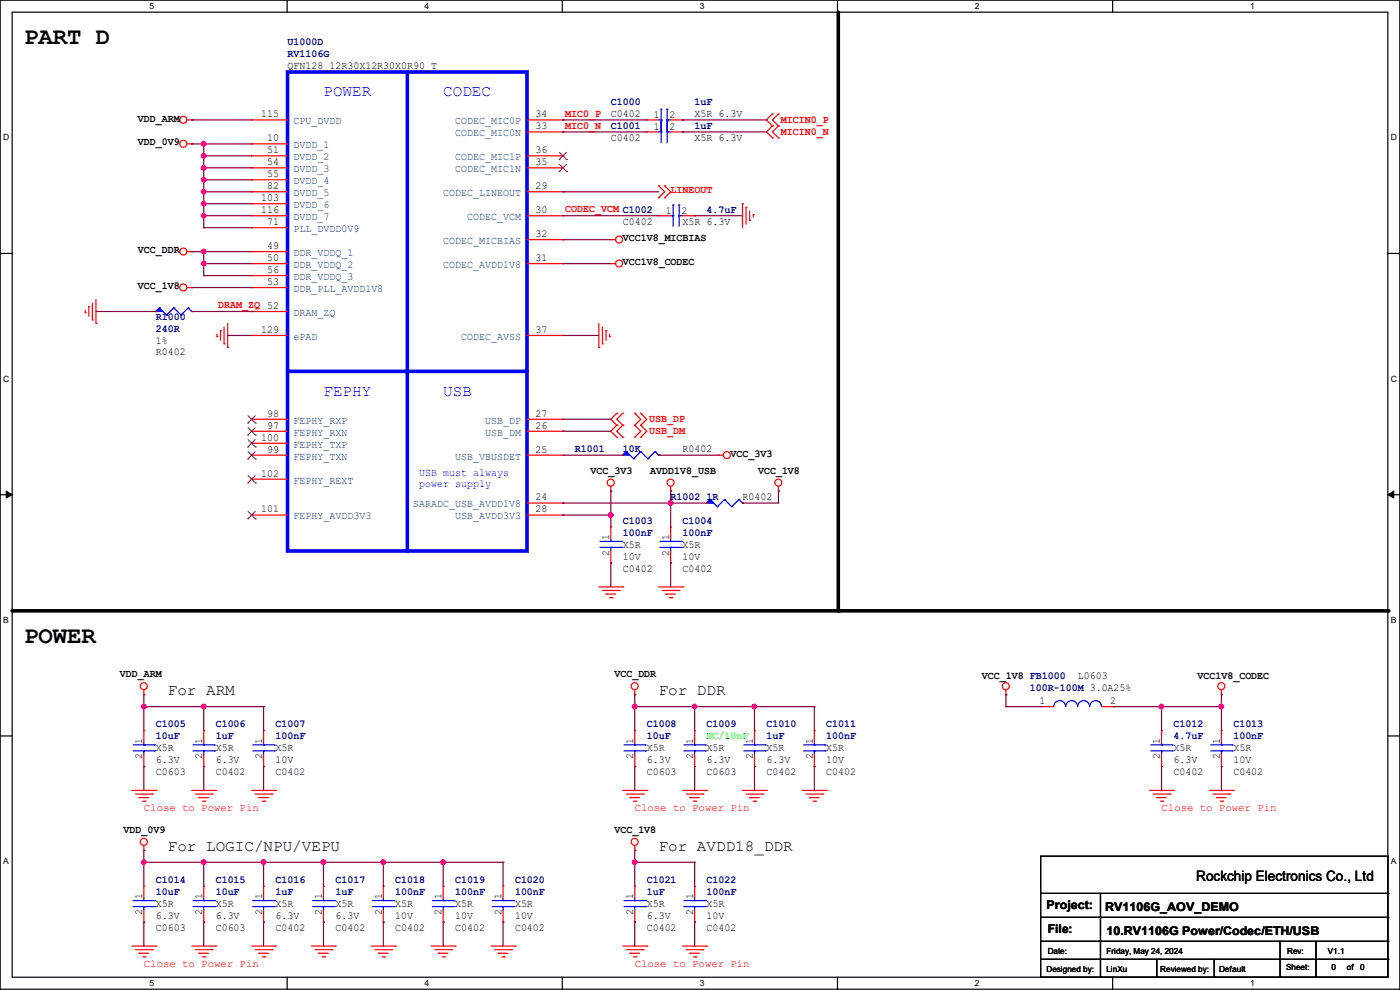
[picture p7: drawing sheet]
<svg xmlns="http://www.w3.org/2000/svg" width="297mm" height="210mm" viewBox="0 0 297 210" stroke-linecap="round" stroke-linejoin="round" font-family="sans-serif">
<path d="M0 0h297v209.8h-297zM2.6 2.6h291.8v204.7h-291.8z" fill="none" stroke="#000" stroke-width=".25"/>
<g fill="#fff">
<path d="M31.7 .3h1v2h-1z"/>
<path d="M31.7 207.6h1v1.9h-1z"/>
</g>
<path d="M60.9 0v2.6M60.9 207.3v2.5" fill="none" stroke="#000" stroke-width=".25"/>
<g fill="#fff">
<path d="M90.1 .3h1v2h-1z"/>
<path d="M90.1 207.6h1v1.9h-1z"/>
</g>
<path d="M119.3 0v2.6M119.3 207.3v2.5" fill="none" stroke="#000" stroke-width=".25"/>
<g fill="#fff">
<path d="M148.5 .3h.9v2h-.9z"/>
<path d="M148.5 207.6h.9v1.9h-.9z"/>
</g>
<path d="M177.7 0v2.6M177.7 207.3v2.5" fill="none" stroke="#000" stroke-width=".25"/>
<g fill="#fff">
<path d="M206.8 .3h1v2h-1z"/>
<path d="M206.8 207.6h1v1.9h-1z"/>
</g>
<path d="M236.1 0v2.6M236.1 207.3v2.5" fill="none" stroke="#000" stroke-width=".25"/>
<g fill="#fff">
<path d="M265.2 .3h1v2h-1z"/>
<path d="M265.2 207.6h1v1.9h-1z"/>
<path d="M.7 28.2h1.2v1.9h-1.2z"/>
<path d="M295.1 28.2h1.2v1.9h-1.2z"/>
<path d="M.7 79.3h1.2v2h-1.2z"/>
<path d="M295.1 79.3h1.2v2h-1.2z"/>
</g>
<path d="M0 53.8h2.6M294.4 53.8h2.6" fill="none" stroke="#000" stroke-width=".25"/>
<g fill="#fff">
<path d="M.7 130.5h1.2v2h-1.2z"/>
<path d="M295.1 130.5h1.1v2h-1.1z"/>
</g>
<path d="M0 104.9h2.6M294.4 104.9h2.6" fill="none" stroke="#000" stroke-width=".25"/>
<path d="M1.3 104.2l1.3 .7-1.3 .8zM294.4 104.9l1.3-.7v1.5z" fill="#000" stroke="#000" stroke-width=".21"/>
<g fill="#fff">
<path d="M.7 181.7h1.2v2h-1.2z"/>
<path d="M295.1 181.7h1.1v2h-1.1z"/>
</g>
<g fill="none" stroke="#000" stroke-width=".25">
<path d="M0 156.1h2.6M294.4 156.1h2.6M220.8 181.7h73.6v25.6h-73.6zM220.8 189.5h73.6M220.8 194.6h73.6M220.8 199.7h73.6M233.5 189.5v17.8M271.6 199.7v7.6M279.2 199.7v7.6M294.4 189.5h.1M294.4 194.6h.1M294.4 199.7h.1"/>
<path d="M220.8 203.5h73.6M233.5 207.3h.1M245.4 207.3h.1M245.4 203.5v3.8M257.6 207.3h.1M257.6 203.5v3.8M271.6 207.3h.1M279.2 207.3h.1M294.4 203.5h.1"/>
</g>
<path d="M177.8 2.6v127M2.6 129.6h291.8" fill="none" stroke="#000" stroke-width=".76"/>
<g fill="#000">
<circle cx="177.8" cy="129.6" r=".38"/>
<circle cx="294.4" cy="129.6" r=".38"/>
</g>
<g fill="none" stroke="#f00" stroke-width=".25">
<path d="M39.7 25.4h1M39.7 30.5h1M40.7 25.4h.1M40.7 30.5h.1M137.2 28h.1M137.2 28h2.5M139.7 39.4h.1M139.7 39.4l1.3 1.3-1.3 1.3M141 39.4h.1M141 39.4l1.3 1.3-1.3 1.3M142.3 28h2.5M144.8 28h.1"/>
<path d="M163.9 24.2h.1M163.9 26.7h.1M163.9 29.3h.1M163.9 24.2l-1.3 1.2 1.3 1.3M163.9 26.7l-1.3 1.3 1.3 1.3M165.1 26.7h.1M165.1 24.2h.1M165.1 29.3h.1M165.1 24.2l-1.2 1.2 1.2 1.3M165.1 26.7l-1.2 1.3 1.2 1.3M39.7 53.4h1M40.7 53.4h.1"/>
<path d="M129.6 55.9h.1M129.6 50.8h.1M129.6 55.9h1M129.6 50.8h1M139.7 42h.1M139.7 45.8h.1M139.7 45.8h2.6M141 42h.1M144.8 45.8h2.6M147.4 45.8h.1M157.5 43.2h.1M157.5 43.2v5.1"/>
<path d="M158.3 44h.1M158.3 44v3.5M159 46.8h.1M159 44.7v2.1M159.8 45.5h.1M159.8 45.5v.5M18.1 66.3h.1M18.1 65.8v.5M18.8 65.1h.1M18.8 65.1v2M19.6 67.9h.1M19.6 64.3v3.6"/>
<path d="M20.4 68.6h.1M20.4 63.5v5.1M39.7 61h1M40.7 61h.1M46 71.4h.1M46 70.9v.5M46.8 70.1h.1M46.8 70.1v2.1M47.5 72.9h.1M47.5 69.4v3.5M48.3 73.7h.1M48.3 68.6v5.1"/>
<path d="M127 73.7h.1M127 68.6v5.1M127.8 72.9h.1M127.8 69.4v3.5M128.6 70.1h.1M128.6 70.1v2.1M129.3 71.4h.1M129.3 70.9v.5M130.9 87.7h.1M130.9 90.2h.1M130.9 92.8h.1M130.9 87.7l-1.3 1.2 1.3 1.3"/>
<path d="M130.9 90.2l-1.3 1.3 1.3 1.3M132.1 90.2h.1M132.1 87.7h.1M132.1 92.8h.1M132.1 96.6h.1M132.1 87.7l-1.2 1.2 1.2 1.3M132.1 90.2l-1.2 1.3 1.2 1.3M134.7 90.2h.1M134.7 87.7h.1M134.7 92.8h.1M134.7 87.7l1.2 1.2-1.2 1.3M134.7 90.2l1.2 1.3-1.2 1.3"/>
<path d="M135.9 90.2h.1M135.9 87.7h.1M135.9 92.8h.1M135.9 87.7l1.3 1.2-1.3 1.3M135.9 90.2l1.3 1.3-1.3 1.3M139.7 96.6h.1M152.4 96.6h.1M152.4 96.6h1.1M129.6 104.2h.1M129.6 111.8h.1M129.6 119.4h.1M129.6 103.2v1"/>
<path d="M129.6 111.8v2.5M129.6 116.9v2.5M142.3 104.2h.1M142.3 111.8h.1M142.3 119.4h.1M142.3 103.2v1M142.3 111.8v2.5M142.3 116.9v2.5M149.9 106.7h.1M157.5 106.7h.1M165.1 104.2h.1M165.1 103.2v1"/>
<path d="M127 124.5h5.1M127.8 125.3h3.6M128.6 126h.1M128.6 126h2M129.3 126.8h.5M129.8 126.8h.1M131.4 125.3h.1M132.1 124.5h.1M139.7 124.5h5.1M140.5 125.3h3.6M141.3 126h.1M141.3 126h2"/>
<path d="M142 126.8h.5M142.5 126.8h.1M144.1 125.3h.1M144.8 124.5h.1M30.5 147.4h.1M30.5 155h.1M30.5 146.3v1.1M30.5 155v2.5M43.2 155h.1M43.2 155v2.5M55.9 155h.1M55.9 155v2.5"/>
<path d="M134.7 147.4h.1M134.7 155h.1M134.7 146.3v1.1M134.7 155v2.5M147.4 155h.1M147.4 155v2.5M160.1 155h.1M160.1 155v2.5M172.8 155h.1M172.8 155v2.5M213.4 147.4h.1M213.4 146.3v1.1"/>
<path d="M221 149.9h.1M221 149.9h2.6M233.7 149.9h2.6M236.3 149.9h.1M246.4 155h.1M246.4 155v2.5M259.1 147.4h.1M259.1 146.3v1.1M28 167.7h5.1M28.7 168.4h3.6M29.5 169.2h.1M29.5 169.2h2"/>
<path d="M30.3 170h.5M30.5 162.6h.1M30.5 160.1v2.5M30.5 179.4v1M30.8 170h.1M32.3 168.4h.1M33.1 167.7h.1M40.7 167.7h5.1M41.4 168.4h3.6M42.2 169.2h.1M42.2 169.2h2M43 170h.5"/>
<path d="M43.2 162.6h.1M43.2 160.1v2.5M43.5 170h.1M45 168.4h.1M45.8 167.7h.1M53.4 167.7h5.1M54.1 168.4h3.6M54.9 169.2h.1M54.9 169.2h2M55.7 170h.5M55.9 162.6h.1M55.9 160.1v2.5"/>
<path d="M56.2 170h.1M57.7 168.4h.1M58.5 167.7h.1M132.1 167.7h5.1M132.9 168.4h3.5M133.6 169.2h.1M133.6 169.2h2.1M134.4 170h.5M134.7 162.6h.1M134.7 160.1v2.5M134.7 179.4v1M134.9 170h.1"/>
<path d="M136.4 168.4h.1M137.2 167.7h.1M144.8 167.7h5.1M145.6 168.4h3.5M146.3 169.2h.1M146.3 169.2h2.1M147.1 170h.5M147.4 162.6h.1M147.4 160.1v2.5M147.6 170h.1M149.1 168.4h.1M149.9 167.7h.1"/>
<path d="M157.5 167.7h5.1M158.3 168.4h3.5M159 169.2h.1M159 169.2h2.1M159.8 170h.5M160.1 162.6h.1M160.1 160.1v2.5M160.3 170h.1M161.8 168.4h.1M162.6 167.7h.1M170.2 167.7h5.1M171 168.4h3.5"/>
<path d="M171.7 169.2h.1M171.7 169.2h2.1M172.5 170h.5M172.8 162.6h.1M172.8 160.1v2.5M173 170h.1M174.5 168.4h.1M175.3 167.7h.1M243.9 167.7h5.1M244.6 168.4h3.6M245.4 169.2h.1M245.4 169.2h2"/>
<path d="M246.2 170h.5M246.4 162.6h.1M246.4 160.1v2.5M246.7 170h.1M248.2 168.4h.1M249 167.7h.1M256.6 167.7h5.1M257.3 168.4h3.6M258.1 169.2h.1M258.1 169.2h2M258.9 170h.5M259.4 170h.1"/>
<path d="M260.9 168.4h.1M261.7 167.7h.1M30.5 180.4h.1M30.5 188h.1M30.5 195.6h.1M30.5 188v2.5M30.5 193.1v2.5M43.2 188h.1M43.2 195.6h.1M43.2 188v2.5M43.2 193.1v2.5M55.9 188h.1"/>
<path d="M55.9 195.6h.1M55.9 188v2.5M55.9 193.1v2.5M68.6 188h.1M68.6 195.6h.1M68.6 188v2.5M68.6 193.1v2.5M81.3 188h.1M81.3 195.6h.1M81.3 188v2.5M81.3 193.1v2.5M94 188h.1"/>
<path d="M94 195.6h.1M94 188v2.5M94 193.1v2.5M106.7 188h.1M106.7 195.6h.1M106.7 188v2.5M106.7 193.1v2.5M134.7 180.4h.1M134.7 188h.1M134.7 195.6h.1M134.7 188v2.5M134.7 193.1v2.5"/>
<path d="M147.4 188h.1M147.4 195.6h.1M147.4 188v2.5M147.4 193.1v2.5M28 200.7h5.1M28.7 201.5h3.6M29.5 202.2h.1M29.5 202.2h2M30.3 203h.5M30.8 203h.1M32.3 201.5h.1M33.1 200.7h.1"/>
<path d="M40.7 200.7h5.1M41.4 201.5h3.6M42.2 202.2h.1M42.2 202.2h2M43 203h.5M43.5 203h.1M45 201.5h.1M45.8 200.7h.1M53.4 200.7h5.1M54.1 201.5h3.6M54.9 202.2h.1M54.9 202.2h2"/>
<path d="M55.7 203h.5M56.2 203h.1M57.7 201.5h.1M58.5 200.7h.1M66.1 200.7h5.1M66.8 201.5h3.6M67.6 202.2h.1M67.6 202.2h2M68.4 203h.5M68.9 203h.1M70.4 201.5h.1M71.2 200.7h.1"/>
<path d="M78.8 200.7h5.1M79.5 201.5h3.6M80.3 202.2h.1M80.3 202.2h2M81.1 203h.5M81.6 203h.1M83.1 201.5h.1M83.9 200.7h.1M91.5 200.7h5.1M92.2 201.5h3.6M93 202.2h.1M93 202.2h2"/>
<path d="M93.8 203h.5M94.3 203h.1M95.8 201.5h.1M96.6 200.7h.1M104.2 200.7h5.1M104.9 201.5h3.6M105.7 202.2h.1M105.7 202.2h2M106.5 203h.5M107 203h.1M108.5 201.5h.1M109.3 200.7h.1"/>
<path d="M132.1 200.7h5.1M132.9 201.5h3.5M133.6 202.2h.1M133.6 202.2h2.1M134.4 203h.5M134.9 203h.1M136.4 201.5h.1M137.2 200.7h.1M144.8 200.7h5.1M145.6 201.5h3.5M146.3 202.2h.1M146.3 202.2h2.1"/>
<path d="M147.1 203h.5M147.6 203h.1M149.1 201.5h.1M149.9 200.7h.1"/>
<circle cx="38.9" cy="25.4" r=".74"/>
<circle cx="38.9" cy="30.5" r=".74"/>
<circle cx="38.9" cy="53.4" r=".74"/>
<circle cx="131.3" cy="50.8" r=".74"/>
<circle cx="131.3" cy="55.9" r=".74"/>
<circle cx="38.9" cy="61" r=".74"/>
<circle cx="154.2" cy="96.5" r=".74"/>
<circle cx="129.6" cy="102.4" r=".74"/>
<circle cx="142.3" cy="102.4" r=".74"/>
<circle cx="165.1" cy="102.4" r=".74"/>
<circle cx="30.5" cy="145.6" r=".74"/>
<circle cx="134.6" cy="145.6" r=".74"/>
<circle cx="213.4" cy="145.6" r=".74"/>
<circle cx="259.1" cy="145.6" r=".74"/>
<circle cx="30.5" cy="178.6" r=".74"/>
<circle cx="134.6" cy="178.6" r=".74"/>
</g>
<g fill="none" stroke="#00f" stroke-width=".25">
<path d="M139.7 28h.6M140.3 28h.1M140.3 25.7h.1M140.3 25.7v4.6M141.5 25.7h.1M141.5 28h.1M141.5 28h.8M141.5 25.7v4.6M142.3 45.8h.5M142.8 45.8h.1M142.8 43.5h.1M142.8 43.5v4.5"/>
<path d="M144.1 43.5h.1M144.1 45.8h.1M144.1 45.8h.7M144.1 43.5v4.5M132.9 95.8h.1M132.9 95.8l-.8 .8M132.9 95.8l1.5 1.5M134.4 97.3h.1M135.9 95.8h.1M135.9 95.8l-1.5 1.5M135.9 95.8l1.6 1.5M137.5 97.3h.1"/>
<path d="M139 95.8h.1M139 95.8l-1.5 1.5M139 95.8l.7 .8M139.7 96.6h.1M127.3 116.1h4.6M127.3 114.9h4.6M129.6 114.9h.1M129.6 116.1h.1M129.6 114.3v.6M129.6 116.1v.8M131.9 116.1h.1M131.9 114.9h.1"/>
<path d="M140 116.1h4.6M140 114.9h4.6M142.3 114.9h.1M142.3 116.1h.1M142.3 114.3v.6M142.3 116.1v.8M144.6 116.1h.1M144.6 114.9h.1M150.7 106h.1M150.7 106l-.8 .7M150.7 106l1.5 1.5M152.2 107.5h.1"/>
<path d="M153.7 106h.1M153.7 106l-1.5 1.5M153.7 106l1.5 1.5M155.2 107.5h.1M156.8 106h.1M156.8 106l-1.6 1.5M156.8 106l.7 .7M157.5 106.7h.1M28.2 159.3h4.6M28.2 158h4.6M30.5 158h.1M30.5 159.3h.1"/>
<path d="M30.5 157.5v.5M30.5 159.3v.8M32.8 159.3h.1M32.8 158h.1M40.9 159.3h4.6M40.9 158h4.6M43.2 158h.1M43.2 159.3h.1M43.2 157.5v.5M43.2 159.3v.8M45.5 159.3h.1M45.5 158h.1"/>
<path d="M53.6 159.3h4.6M53.6 158h4.6M55.9 158h.1M55.9 159.3h.1M55.9 157.5v.5M55.9 159.3v.8M58.2 159.3h.1M58.2 158h.1M132.4 159.3h4.5M132.4 158h4.5M134.7 158h.1M134.7 159.3h.1"/>
<path d="M134.7 157.5v.5M134.7 159.3v.8M136.9 159.3h.1M136.9 158h.1M145.1 159.3h4.5M145.1 158h4.5M147.4 158h.1M147.4 159.3h.1M147.4 157.5v.5M147.4 159.3v.8M149.6 159.3h.1M149.6 158h.1"/>
<path d="M157.8 159.3h4.5M157.8 158h4.5M160.1 158h.1M160.1 159.3h.1M160.1 157.5v.5M160.1 159.3v.8M162.3 159.3h.1M162.3 158h.1M170.5 159.3h4.5M170.5 158h4.5M172.8 158h.1M172.8 159.3h.1"/>
<path d="M172.8 157.5v.5M172.8 159.3v.8M175 159.3h.1M175 158h.1M226.1 149.9a1.25 1.25 0 0 0-1.3-1.3 1.25 1.25 0 0 0-1.2 1.3M228.6 149.9a1.25 1.25 0 0 0-1.2-1.3 1.25 1.25 0 0 0-1.3 1.3M231.1 149.9a1.25 1.25 0 0 0-1.2-1.3 1.25 1.25 0 0 0-1.3 1.3M233.7 149.9a1.25 1.25 0 0 0-1.3-1.3 1.25 1.25 0 0 0-1.2 1.3M244.1 159.3h4.6M244.1 158h4.6M246.4 158h.1M246.4 159.3h.1"/>
<path d="M246.4 157.5v.5M246.4 159.3v.8M248.7 159.3h.1M248.7 158h.1M28.2 192.3h4.6M28.2 191.1h4.6M30.5 191.1h.1M30.5 192.3h.1M30.5 190.5v.6M30.5 192.3v.8M32.8 192.3h.1M32.8 191.1h.1"/>
<path d="M40.9 192.3h4.6M40.9 191.1h4.6M43.2 191.1h.1M43.2 192.3h.1M43.2 190.5v.6M43.2 192.3v.8M45.5 192.3h.1M45.5 191.1h.1M53.6 192.3h4.6M53.6 191.1h4.6M55.9 191.1h.1M55.9 192.3h.1"/>
<path d="M55.9 190.5v.6M55.9 192.3v.8M58.2 192.3h.1M58.2 191.1h.1M66.3 192.3h4.6M66.3 191.1h4.6M68.6 191.1h.1M68.6 192.3h.1M68.6 190.5v.6M68.6 192.3v.8M70.9 192.3h.1M70.9 191.1h.1"/>
<path d="M79 192.3h4.6M79 191.1h4.6M81.3 191.1h.1M81.3 192.3h.1M81.3 190.5v.6M81.3 192.3v.8M83.6 192.3h.1M83.6 191.1h.1M91.7 192.3h4.6M91.7 191.1h4.6M94 191.1h.1M94 192.3h.1"/>
<path d="M94 190.5v.6M94 192.3v.8M96.3 192.3h.1M96.3 191.1h.1M104.4 192.3h4.6M104.4 191.1h4.6M106.7 191.1h.1M106.7 192.3h.1M106.7 190.5v.6M106.7 192.3v.8M109 192.3h.1M109 191.1h.1"/>
<path d="M132.4 192.3h4.5M132.4 191.1h4.5M134.7 191.1h.1M134.7 192.3h.1M134.7 190.5v.6M134.7 192.3v.8M136.9 192.3h.1M136.9 191.1h.1M145.1 192.3h4.5M145.1 191.1h4.5M147.4 191.1h.1M147.4 192.3h.1"/>
<path d="M147.4 190.5v.6M147.4 192.3v.8M149.6 192.3h.1M149.6 191.1h.1"/>
</g>
<g fill="#00f" stroke="#00f" stroke-width=".25">
<path d="M149.9 106.7l.8-.7 .7 .7z"/>
<path d="M132.9 95.8l.7 .8h-1.5z"/>
</g>
<path d="M61 15.3h50.8v101.6h-50.8zM86.4 15.3v101.6" fill="none" stroke="#00f" stroke-width=".76"/>
<circle cx="86.4" cy="116.9" r=".38" fill="#00f"/>
<path d="M61 78.8h50.8" fill="none" stroke="#00f" stroke-width=".76"/>
<circle cx="61" cy="78.8" r=".38" fill="#00f"/>
<g fill="none" stroke="#f00" stroke-width=".25">
<path d="M53.4 30.5h.1M53.4 33.1h.1M53.4 35.6h.1M53.4 38.1h.1M53.4 25.4h.1M53.4 25.4h7.6M53.4 35.6h7.6M53.4 33.1h7.6M53.4 30.5h7.6M53.4 38.1h7.6M111.8 28h7.6M111.8 25.4h7.6"/>
<path d="M111.8 35.6h7.6M111.8 33.1h7.6M119.4 28h.1M119.4 25.4h.1M119.4 35.6h.1M119.4 33.1h.1M137.2 25.4h.1M137.2 25.4h2.5M142.3 25.4h2.5M144.8 25.4h.1M53.4 40.7h.1M53.4 43.2h.1"/>
<path d="M53.4 45.8h.1M53.4 53.4h.1M53.4 55.9h.1M53.4 48.3h.1M53.4 58.5h.1M53.4 40.7h7.6M53.4 55.9h7.6M53.4 45.8h7.6M53.4 43.2h7.6M53.4 53.4h7.6M53.4 48.3h7.6M53.4 58.5h7.6"/>
<path d="M111.8 40.7h7.6M111.8 55.9h7.6M111.8 45.8h7.6M111.8 50.8h7.6M119.4 40.7h.1M119.4 55.9h.1M119.4 45.8h.1M119.4 50.8h.1M33.1 66.1h.1M40.7 66.1h.1M53.4 66.1h.1M53.4 71.2h.1"/>
<path d="M53.4 61h.1M53.4 71.2h7.6M53.4 66.1h7.6M53.4 61h7.6M111.8 71.2h7.6M119.4 71.2h.1M53.4 91.5h.1M53.4 88.9h.1M53.4 96.6h.1M53.4 94h.1M53.4 88.9h7.6M53.4 91.5h7.6"/>
<path d="M53.4 96.6h7.6M53.4 94h7.6M111.8 88.9h7.6M111.8 91.5h7.6M111.8 96.6h7.6M119.4 88.9h.1M119.4 91.5h.1M119.4 96.6h.1M53.4 109.3h.1M53.4 101.6h.1M53.4 109.3h7.6M53.4 101.6h7.6"/>
<path d="M111.8 106.7h7.6M111.8 109.3h7.6M119.4 106.7h.1M119.4 109.3h.1M259.1 155h.1M259.1 155v2.5M259.1 162.6h.1M259.1 160.1v2.5"/>
</g>
<g fill="none" stroke="#804000" stroke-width=".21">
<path d="M118.6 36.4h.1M118.6 33.9h.1M118.7 34.8l1.5 1.6M118.7 32.3l1.5 1.6M120.2 34.8l-1.6 1.6M120.2 32.3l-1.6 1.6M120.2 36.4h.1M120.2 33.9h.1M52.6 92.3h.1M52.6 89.7h.1M52.6 97.4h.1M52.6 94.8h.1"/>
<path d="M52.6 90.7l1.6 1.6M52.6 88.2l1.6 1.5M52.6 95.8l1.6 1.6M52.6 93.3l1.6 1.5M54.1 90.7l-1.5 1.6M54.1 88.2l-1.5 1.5M54.1 95.8l-1.5 1.6M54.1 93.3l-1.5 1.5M54.2 92.3h.1M54.2 89.7h.1M54.2 97.4h.1M54.2 94.8h.1"/>
<path d="M52.6 110.1h.1M52.6 102.4h.1M52.6 108.5l1.6 1.6M52.6 100.9l1.6 1.5M54.1 100.9l-1.5 1.5M54.1 108.5l-1.5 1.6M54.2 110.1h.1M54.2 102.4h.1"/>
</g>
<g fill="none" stroke="#00f" stroke-width=".25">
<path d="M139.7 25.4h.6M140.3 25.4h.1M140.3 23.2h.1M140.3 23.2v4.5M141.5 23.2h.1M141.5 25.4h.1M141.5 25.4h.8M141.5 23.2v4.5M33.8 65.3h.1M33.8 65.3l-.7 .8M33.8 65.3l1.5 1.5M35.3 66.8h.1"/>
<path d="M36.9 65.3h.1M36.9 65.3l-1.6 1.5M36.9 65.3l1.5 1.5M38.4 66.8h.1M39.9 65.3h.1M39.9 65.3l-1.5 1.5M39.9 65.3l.8 .8M40.7 66.1h.1M256.8 159.3h4.6M256.8 158h4.6M259.1 158h.1M259.1 159.3h.1"/>
<path d="M259.1 157.5v.5M259.1 159.3v.8M261.4 159.3h.1M261.4 158h.1"/>
</g>
<path d="M33.1 66.1l.7-.8 .8 .8z" fill="#00f" stroke="#00f" stroke-width=".25"/>
<g fill="none" stroke="#800040" stroke-width=".25">
<path d="M40.7 25.4h.1M40.7 30.5h.1M40.7 30.5h12.7M40.7 25.4h12.7M43.2 38.1h.1M43.2 33.1h.1M43.2 30.5h.1M43.2 35.6h.1M43.2 38.1h10.2M43.2 33.1h10.2M43.2 35.6h10.2M43.2 30.5v17.8"/>
<path d="M119.4 28h.1M119.4 25.4h.1M119.4 25.4h17.8M119.4 28h17.8M144.8 25.4h.1M144.8 28h.1M144.8 25.4h17.8M144.8 28h17.8M40.7 53.4h.1M40.7 53.4h12.7M43.2 40.7h.1M43.2 43.2h.1"/>
<path d="M43.2 45.8h.1M43.2 53.4h.1M43.2 55.9h.1M43.2 48.3h.1M43.2 58.5h.1M43.2 53.4v5.1M43.2 40.7h10.2M43.2 43.2h10.2M43.2 45.8h10.2M43.2 55.9h10.2M43.2 48.3h10.2M43.2 58.5h10.2"/>
<path d="M119.4 40.7h.1M119.4 55.9h.1M119.4 45.8h.1M119.4 50.8h.1M119.4 40.7h20.3M119.4 45.8h20.3M119.4 55.9h10.2M119.4 50.8h10.2M147.4 45.8h.1M147.4 45.8h10.1M20.4 66.1h12.7M33.1 66.1h.1"/>
<path d="M40.7 61h12.7M40.7 66.1h12.7M48.3 71.2h.1M48.3 71.2h5.1M53.4 61h.1M53.4 66.1h.1M119.4 71.2h.1M119.4 71.2h7.6M119.4 91.5h.1M119.4 88.9h.1M119.4 91.5h10.2M119.4 88.9h10.2"/>
<path d="M119.4 96.6h12.7M132.1 96.6h.1M139.7 96.6h.1M139.7 96.6h12.7M119.4 109.3h.1M119.4 106.7h.1M119.4 109.3h10.2M119.4 106.7h30.5M129.6 119.4h.1M129.6 104.2h.1M129.6 109.3h.1M129.6 104.2v7.6"/>
<path d="M129.6 119.4v5.1M142.3 119.4h.1M142.3 106.7h.1M142.3 104.2h.1M142.3 104.2v7.6M142.3 119.4v5.1M157.5 106.7h.1M165.1 104.2h.1M165.1 104.2v2.5h-7.6M30.5 149.9h.1M30.5 147.4h.1M30.5 149.9h25.4"/>
<path d="M30.5 147.4v7.6M43.2 149.9h.1M43.2 149.9v5.1M55.9 149.9h.1M55.9 149.9v5.1M134.7 149.9h.1M134.7 147.4h.1M134.7 149.9h38.1M134.7 147.4v7.6M147.4 149.9h.1M147.4 149.9v5.1M160.1 149.9h.1"/>
<path d="M160.1 149.9v5.1M172.8 149.9h.1M172.8 149.9v5.1M213.4 149.9h.1M213.4 147.4h.1M213.4 149.9h7.6M213.4 147.4v2.5M236.3 149.9h.1M236.3 149.9h22.8M246.4 149.9h.1M246.4 149.9v5.1M259.1 147.4h.1"/>
<path d="M259.1 149.9h.1M259.1 147.4v7.6M30.5 162.6h.1M30.5 162.6v5.1M43.2 162.6h.1M43.2 162.6v5.1M55.9 162.6h.1M55.9 162.6v5.1M134.7 162.6h.1M134.7 162.6v5.1M147.4 162.6h.1M147.4 162.6v5.1"/>
<path d="M160.1 162.6h.1M160.1 162.6v5.1M172.8 162.6h.1M172.8 162.6v5.1M246.4 162.6h.1M246.4 162.6v5.1M259.1 162.6h.1M259.1 162.6v5.1M30.5 182.9h.1M30.5 195.6h.1M30.5 180.4h.1M30.5 180.4v7.6"/>
<path d="M30.5 195.6v5.1M30.5 182.9h76.2M43.2 182.9h.1M43.2 195.6h.1M43.2 182.9v5.1M43.2 195.6v5.1M55.9 182.9h.1M55.9 195.6h.1M55.9 182.9v5.1M55.9 195.6v5.1M68.6 182.9h.1M68.6 195.6h.1"/>
<path d="M68.6 182.9v5.1M68.6 195.6v5.1M81.3 182.9h.1M81.3 195.6h.1M81.3 182.9v5.1M81.3 195.6v5.1M94 182.9h.1M94 195.6h.1M94 182.9v5.1M94 195.6v5.1M106.7 182.9h.1M106.7 195.6h.1"/>
<path d="M106.7 182.9v5.1M106.7 195.6v5.1M134.7 182.9h.1M134.7 195.6h.1M134.7 180.4h.1M134.7 182.9h12.7M134.7 180.4v7.6M134.7 195.6v5.1M147.4 182.9h.1M147.4 195.6h.1M147.4 182.9v5.1M147.4 195.6v5.1"/>
</g>
<g fill="#f0f" stroke="#f0f" stroke-width=".25">
<circle cx="43.2" cy="35.6" r=".49"/>
<circle cx="43.2" cy="33" r=".49"/>
<circle cx="43.2" cy="30.5" r=".49"/>
<circle cx="43.2" cy="40.7" r=".49"/>
<circle cx="43.2" cy="38.1" r=".49"/>
<circle cx="43.2" cy="43.2" r=".49"/>
<circle cx="259.1" cy="149.9" r=".49"/>
<circle cx="246.4" cy="149.9" r=".49"/>
<circle cx="55.9" cy="182.9" r=".49"/>
<circle cx="43.2" cy="149.9" r=".49"/>
<circle cx="30.5" cy="149.9" r=".49"/>
<circle cx="43.2" cy="182.9" r=".49"/>
<circle cx="30.5" cy="182.9" r=".49"/>
<circle cx="81.3" cy="182.9" r=".49"/>
<circle cx="68.6" cy="182.9" r=".49"/>
<circle cx="160" cy="149.9" r=".49"/>
<circle cx="147.3" cy="149.9" r=".49"/>
<circle cx="134.6" cy="149.9" r=".49"/>
<circle cx="94" cy="182.9" r=".49"/>
<circle cx="43.2" cy="45.7" r=".49"/>
<circle cx="43.2" cy="55.9" r=".49"/>
<circle cx="43.2" cy="53.4" r=".49"/>
<circle cx="134.6" cy="182.9" r=".49"/>
<circle cx="129.6" cy="109.2" r=".49"/>
<circle cx="142.3" cy="106.7" r=".49"/>
</g>
<g font-size="5.1">
<text x="5.1" y="9.4">PART D</text>
<text x="5.1" y="136.4">POWER</text>
</g>
<g font-size="3.3" fill="#00f">
<text x="68.6" y="20.4">POWER</text>
<text x="94" y="20.4">CODEC</text>
<text x="68.6" y="83.9">FEPHY</text>
<text x="94" y="83.9">USB</text>
</g>
<g font-size="3.3">
<text x="35.6" y="147.4">For ARM</text>
<text x="139.7" y="147.4">For DDR</text>
<text x="35.6" y="180.5">For LOGIC/NPU/VEPU</text>
<text x="139.7" y="180.5">For AVDD18_DDR</text>
</g>
<text font-size="3" x="253.8" y="186.9">Rockchip Electronics Co., Ltd</text>
<g font-size="2.5">
<text x="222" y="192.9">Project:</text>
<text x="222.3" y="198">File:</text>
<text x="234.5" y="193.2">RV1106G_AOV_DEMO</text>
<text x="234.7" y="198.2">10.RV1106G Power/Codec/ETH/USB</text>
</g>
<g font-size="2.3" fill="#000080">
<text x="61" y="9.5">U1000D</text>
<text x="61" y="12.1">RV1106G</text>
<text x="129.6" y="22.2">C1000</text>
<text x="147.4" y="22.2">1uF</text>
<text x="129.6" y="27.3">C1001</text>
<text x="147.4" y="27.3">1uF</text>
<text x="149.9" y="45.1">4.7uF</text>
<text x="33.1" y="67.9">R1000</text>
<text x="33.1" y="70.5">240R</text>
<text x="122" y="95.9">R1001</text>
<text x="132.1" y="95.9">10K</text>
<text x="142.3" y="106">R1002 1R</text>
<text x="132.1" y="111.1">C1003</text>
<text x="132.1" y="113.7">100nF</text>
<text x="144.8" y="111.1">C1004</text>
<text x="144.8" y="113.7">100nF</text>
<text x="218.5" y="146.7">100R-100M 3.0A25%</text>
<text x="33.1" y="154.3">C1005</text>
<text x="45.8" y="154.3">C1006</text>
<text x="58.5" y="154.3">C1007</text>
<text x="137.2" y="154.3">C1008</text>
<text x="149.9" y="154.3">C1009</text>
<text x="162.6" y="154.3">C1010</text>
<text x="175.3" y="154.3">C1011</text>
<text x="249" y="154.3">C1012</text>
<text x="261.7" y="154.3">C1013</text>
<text x="33.1" y="156.8">10uF</text>
<text x="45.8" y="156.8">1uF</text>
<text x="58.5" y="156.8">100nF</text>
<text x="137.2" y="156.8">10uF</text>
<text x="162.6" y="156.8">1uF</text>
<text x="175.3" y="156.8">100nF</text>
<text x="249" y="156.8">4.7uF</text>
<text x="261.7" y="156.8">100nF</text>
<text x="33.1" y="187.3">C1014</text>
<text x="33.1" y="189.9">10uF</text>
<text x="45.8" y="187.3">C1015</text>
<text x="45.8" y="189.9">10uF</text>
<text x="58.5" y="187.3">C1016</text>
<text x="58.5" y="189.9">1uF</text>
<text x="71.2" y="187.3">C1017</text>
<text x="71.2" y="189.9">1uF</text>
<text x="83.9" y="187.3">C1018</text>
<text x="83.9" y="189.9">100nF</text>
<text x="96.6" y="187.3">C1019</text>
<text x="96.6" y="189.9">100nF</text>
<text x="109.3" y="187.3">C1020</text>
<text x="109.3" y="189.9">100nF</text>
<text x="137.2" y="187.3">C1021</text>
<text x="137.2" y="189.9">1uF</text>
<text x="149.9" y="187.3">C1022</text>
<text x="149.9" y="189.9">100nF</text>
</g>
<g font-size="2.3">
<text x="61" y="14.6">QFN128_12R30X12R30X0R90_T</text>
<text x="29.3" y="25.8">VDD_ARM</text>
<text x="55.4" y="24.9">115</text>
<text x="56.7" y="30">10</text>
<text x="113.6" y="27.4">33</text>
<text x="113.6" y="24.9">34</text>
<text x="129.6" y="29.8">C0402</text>
<text x="129.6" y="24.8">C0402</text>
<text x="138.7" y="27.6">1</text>
<text x="138.7" y="25">1</text>
<text x="142" y="27.6">2</text>
<text x="142" y="25">2</text>
<text x="147.4" y="29.8">X5R 6.3V</text>
<text x="147.4" y="24.8">X5R 6.3V</text>
<text x="29.3" y="30.9">VDD_0V9</text>
<text x="56.7" y="32.5">51</text>
<text x="56.7" y="35.1">54</text>
<text x="113.6" y="35.1">35</text>
<text x="113.6" y="32.5">36</text>
<text x="56.7" y="37.6">55</text>
<text x="56.7" y="40.1">82</text>
<text x="113.6" y="40.1">29</text>
<text x="55.4" y="42.7">103</text>
<text x="55.4" y="45.2">116</text>
<text x="56.7" y="47.8">71</text>
<text x="113.6" y="45.2">30</text>
<text x="132.1" y="47.6">C0402</text>
<text x="141.3" y="45.3">1</text>
<text x="144.6" y="45.3">2</text>
<text x="144.8" y="47.6">X5R 6.3V</text>
<text x="29.3" y="53.7">VCC_DDR</text>
<text x="56.7" y="52.8">49</text>
<text x="113.6" y="50.3">32</text>
<text x="132.1" y="51.2">VCC1V8_MICBIAS</text>
<text x="56.7" y="55.4">50</text>
<text x="56.7" y="57.9">56</text>
<text x="113.6" y="55.4">31</text>
<text x="132.1" y="56.3">VCC1V8_CODEC</text>
<text x="29.3" y="61.3">VCC_1V8</text>
<text x="56.7" y="60.5">53</text>
<text x="55.4" y="70.6">129</text>
<text x="113.6" y="70.6">37</text>
<text x="33.1" y="75.3">R0402</text>
<text x="33.1" y="73">1%</text>
<text x="56.7" y="88.4">98</text>
<text x="113.6" y="88.4">27</text>
<text x="55.4" y="93.5">100</text>
<text x="56.7" y="90.9">97</text>
<text x="113.6" y="90.9">26</text>
<text x="144.8" y="95.9">R0402</text>
<text x="55.4" y="101.1">102</text>
<text x="56.7" y="96">99</text>
<text x="113.6" y="96">25</text>
<text x="125.3" y="100.5">VCC_3V3</text>
<text x="138" y="100.5">AVDD1V8_USB</text>
<text x="155" y="96.9">VCC_3V3</text>
<text x="160.8" y="100.5">VCC_1V8</text>
<text x="113.6" y="106.2">24</text>
<text x="157.5" y="106">R0402</text>
<text x="55.4" y="108.7">101</text>
<text x="113.6" y="108.7">28</text>
<text x="129.2" y="117.9" transform="rotate(-90 129.2 117.9)">2</text>
<text x="129.2" y="114.6" transform="rotate(-90 129.2 114.6)">1</text>
<text x="132.1" y="116.2">X5R</text>
<text x="132.1" y="118.7">10V</text>
<text x="141.9" y="117.9" transform="rotate(-90 141.9 117.9)">2</text>
<text x="141.9" y="114.6" transform="rotate(-90 141.9 114.6)">1</text>
<text x="144.8" y="116.2">X5R</text>
<text x="144.8" y="118.7">10V</text>
<text x="132.1" y="121.3">C0402</text>
<text x="144.8" y="121.3">C0402</text>
<text x="25.4" y="143.6">VDD_ARM</text>
<text x="130.3" y="143.6">VCC_DDR</text>
<text x="208.3" y="144.1">VCC_1V8 FB1000</text>
<text x="220.5" y="149.4">1</text>
<text x="228.6" y="144.1">L0603</text>
<text x="235.5" y="149.4">2</text>
<text x="254" y="144.1">VCC1V8_CODEC</text>
<text x="30.2" y="161.1" transform="rotate(-90 30.2 161.1)">2</text>
<text x="30.2" y="157.8" transform="rotate(-90 30.2 157.8)">1</text>
<text x="33.1" y="159.4">X5R</text>
<text x="33.1" y="161.9">6.3V</text>
<text x="42.9" y="161.1" transform="rotate(-90 42.9 161.1)">2</text>
<text x="42.9" y="157.8" transform="rotate(-90 42.9 157.8)">1</text>
<text x="45.8" y="159.4">X5R</text>
<text x="45.8" y="161.9">6.3V</text>
<text x="55.6" y="161.1" transform="rotate(-90 55.6 161.1)">2</text>
<text x="55.6" y="157.8" transform="rotate(-90 55.6 157.8)">1</text>
<text x="58.5" y="159.4">X5R</text>
<text x="58.5" y="161.9">10V</text>
<text x="134.3" y="161.1" transform="rotate(-90 134.3 161.1)">2</text>
<text x="134.3" y="157.8" transform="rotate(-90 134.3 157.8)">1</text>
<text x="137.2" y="159.4">X5R</text>
<text x="137.2" y="161.9">6.3V</text>
<text x="147" y="161.1" transform="rotate(-90 147 161.1)">2</text>
<text x="147" y="157.8" transform="rotate(-90 147 157.8)">1</text>
<text x="149.9" y="159.4">X5R</text>
<text x="149.9" y="161.9">6.3V</text>
<text x="159.7" y="161.1" transform="rotate(-90 159.7 161.1)">2</text>
<text x="159.7" y="157.8" transform="rotate(-90 159.7 157.8)">1</text>
<text x="162.6" y="159.4">X5R</text>
<text x="162.6" y="161.9">6.3V</text>
<text x="172.4" y="161.1" transform="rotate(-90 172.4 161.1)">2</text>
<text x="172.4" y="157.8" transform="rotate(-90 172.4 157.8)">1</text>
<text x="175.3" y="159.4">X5R</text>
<text x="175.3" y="161.9">10V</text>
<text x="246.1" y="161.1" transform="rotate(-90 246.1 161.1)">2</text>
<text x="246.1" y="157.8" transform="rotate(-90 246.1 157.8)">1</text>
<text x="249" y="159.4">X5R</text>
<text x="249" y="161.9">6.3V</text>
<text x="258.8" y="161.1" transform="rotate(-90 258.8 161.1)">2</text>
<text x="258.8" y="157.8" transform="rotate(-90 258.8 157.8)">1</text>
<text x="261.7" y="159.4">X5R</text>
<text x="261.7" y="161.9">10V</text>
<text x="33.1" y="164.5">C0603</text>
<text x="45.8" y="164.5">C0402</text>
<text x="58.5" y="164.5">C0402</text>
<text x="137.2" y="164.5">C0603</text>
<text x="149.9" y="164.5">C0603</text>
<text x="162.6" y="164.5">C0402</text>
<text x="175.3" y="164.5">C0402</text>
<text x="249" y="164.5">C0402</text>
<text x="261.7" y="164.5">C0402</text>
<text x="26.2" y="176.7">VDD_0V9</text>
<text x="130.3" y="176.7">VCC_1V8</text>
<text x="30.2" y="190.8" transform="rotate(-90 30.2 190.8)">1</text>
<text x="42.9" y="190.8" transform="rotate(-90 42.9 190.8)">1</text>
<text x="55.6" y="190.8" transform="rotate(-90 55.6 190.8)">1</text>
<text x="68.3" y="190.8" transform="rotate(-90 68.3 190.8)">1</text>
<text x="81" y="190.8" transform="rotate(-90 81 190.8)">1</text>
<text x="93.7" y="190.8" transform="rotate(-90 93.7 190.8)">1</text>
<text x="106.4" y="190.8" transform="rotate(-90 106.4 190.8)">1</text>
<text x="134.3" y="190.8" transform="rotate(-90 134.3 190.8)">1</text>
<text x="147" y="190.8" transform="rotate(-90 147 190.8)">1</text>
<text x="30.2" y="194.1" transform="rotate(-90 30.2 194.1)">2</text>
<text x="33.1" y="197.5">C0603</text>
<text x="33.1" y="192.4">X5R</text>
<text x="33.1" y="194.9">6.3V</text>
<text x="42.9" y="194.1" transform="rotate(-90 42.9 194.1)">2</text>
<text x="45.8" y="197.5">C0603</text>
<text x="45.8" y="192.4">X5R</text>
<text x="45.8" y="194.9">6.3V</text>
<text x="55.6" y="194.1" transform="rotate(-90 55.6 194.1)">2</text>
<text x="58.5" y="197.5">C0402</text>
<text x="58.5" y="192.4">X5R</text>
<text x="58.5" y="194.9">6.3V</text>
<text x="68.3" y="194.1" transform="rotate(-90 68.3 194.1)">2</text>
<text x="71.2" y="197.5">C0402</text>
<text x="71.2" y="192.4">X5R</text>
<text x="71.2" y="194.9">6.3V</text>
<text x="81" y="194.1" transform="rotate(-90 81 194.1)">2</text>
<text x="83.9" y="197.5">C0402</text>
<text x="83.9" y="192.4">X5R</text>
<text x="83.9" y="194.9">10V</text>
<text x="93.7" y="194.1" transform="rotate(-90 93.7 194.1)">2</text>
<text x="96.6" y="197.5">C0402</text>
<text x="96.6" y="192.4">X5R</text>
<text x="96.6" y="194.9">10V</text>
<text x="106.4" y="194.1" transform="rotate(-90 106.4 194.1)">2</text>
<text x="109.3" y="197.5">C0402</text>
<text x="109.3" y="192.4">X5R</text>
<text x="109.3" y="194.9">10V</text>
<text x="134.3" y="194.1" transform="rotate(-90 134.3 194.1)">2</text>
<text x="137.2" y="197.5">C0402</text>
<text x="137.2" y="192.4">X5R</text>
<text x="137.2" y="194.9">6.3V</text>
<text x="147" y="194.1" transform="rotate(-90 147 194.1)">2</text>
<text x="149.9" y="197.5">C0402</text>
<text x="149.9" y="192.4">X5R</text>
<text x="149.9" y="194.9">10V</text>
</g>
<g font-size="2.3" fill="#004080">
<text x="62.3" y="26.4">CPU_DVDD</text>
<text x="96.6" y="28.9">CODEC_MIC0N</text>
<text x="96.6" y="26.4">CODEC_MIC0P</text>
<text x="62.3" y="31.5">DVDD_1</text>
<text x="62.3" y="34">DVDD_2</text>
<text x="96.6" y="34">CODEC_MIC1P</text>
<text x="62.3" y="36.5">DVDD_3</text>
<text x="62.3" y="39.1">DVDD_4</text>
<text x="62.3" y="41.6">DVDD_5</text>
<text x="94" y="41.6">CODEC_LINEOUT</text>
<text x="96.6" y="36.5">CODEC_MIC1N</text>
<text x="62.3" y="44.2">DVDD_6</text>
<text x="62.3" y="46.7">DVDD_7</text>
<text x="99.1" y="46.7">CODEC_VCM</text>
<text x="62.3" y="49.2">PLL_DVDD0V9</text>
<text x="94" y="51.8">CODEC_MICBIAS</text>
<text x="62.3" y="54.3">DDR_VDDQ_1</text>
<text x="62.3" y="56.9">DDR_VDDQ_2</text>
<text x="62.3" y="59.4">DDR_VDDQ_3</text>
<text x="94" y="56.9">CODEC_AVDD1V8</text>
<text x="62.3" y="61.9">DDR_PLL_AVDD1V8</text>
<text x="62.3" y="67">DRAM_ZQ</text>
<text x="62.3" y="72.1">ePAD</text>
<text x="97.8" y="72.1">CODEC_AVSS</text>
<text x="62.3" y="89.9">FEPHY_RXP</text>
<text x="102.9" y="89.9">USB_DP</text>
<text x="62.3" y="92.4">FEPHY_RXN</text>
<text x="62.3" y="95">FEPHY_TXP</text>
<text x="102.9" y="92.4">USB_DM</text>
<text x="62.3" y="97.5">FEPHY_TXN</text>
<text x="96.6" y="97.5">USB_VBUSDET</text>
<text x="62.3" y="102.6">FEPHY_REXT</text>
<text x="87.7" y="107.7">SARADC_USB_AVDD1V8</text>
<text x="62.3" y="110.2">FEPHY_AVDD3V3</text>
<text x="96.6" y="110.2">USB_AVDD3V3</text>
</g>
<g font-size="2.3" fill="#f00">
<text x="119.9" y="27.3">MIC0_N</text>
<text x="119.9" y="24.7">MIC0_P</text>
<text x="165.7" y="26">MICIN0_P</text>
<text x="165.7" y="28.6">MICIN0_N</text>
<text x="142.3" y="41">LINEOUT</text>
<text x="119.9" y="45">CODEC_VCM C1002</text>
<text x="46.3" y="65.4">DRAM_ZQ 52</text>
<text x="137.7" y="89.5">USB_DP</text>
<text x="137.7" y="92.1">USB_DM</text>
<text x="30.5" y="172.1">Close to Power Pin</text>
<text x="134.7" y="172.1">Close to Power Pin</text>
<text x="246.4" y="172.1">Close to Power Pin</text>
<text x="30.5" y="205.1">Close to Power Pin</text>
<text x="134.7" y="205.1">Close to Power Pin</text>
</g>
<g font-size="2.3" fill="#00f">
<text x="88.9" y="101">USB must always</text>
<text x="88.9" y="103.3">power supply</text>
</g>
<text font-size="2.3" fill="#0f0" x="149.9" y="156.8">NC/10uF</text>
<g font-size="1.8">
<text x="31.7" y="1.9">5</text>
<text x="90.1" y="1.9">4</text>
<text x="148.5" y="1.9">3</text>
<text x="206.8" y="1.9">2</text>
<text x="265.2" y="1.9">1</text>
<text x=".7" y="29.8">D</text>
<text x="295.1" y="29.8">D</text>
<text x=".7" y="80.9">C</text>
<text x="295.1" y="80.9">C</text>
<text x=".7" y="132.1">B</text>
<text x="295.1" y="132.1">B</text>
<text x=".7" y="183.3">A</text>
<text x="295.1" y="183.3">A</text>
<text x="222.3" y="202.3">Date:</text>
<text x="234.7" y="202.3">Friday, May 24, 2024</text>
<text x="273.1" y="202.3">Rev:</text>
<text x="281.7" y="202.3">V1.1</text>
<text x="31.7" y="209.2">5</text>
<text x="90.1" y="209.2">4</text>
<text x="148.5" y="209.2">3</text>
<text x="206.8" y="209.2">2</text>
<text x="222" y="206.1">Designed by:</text>
<text x="234.7" y="206.1">LinXu</text>
<text x="246.2" y="206.1">Reviewed by:</text>
<text x="258.6" y="206.1">Default</text>
<text x="265.2" y="209.2">1</text>
<text x="272.8" y="205.9">Sheet:</text>
<text x="282.5" y="205.9">0</text>
<text x="285.7" y="205.9">of</text>
<text x="288.6" y="205.9">0</text>
</g>
</svg>
